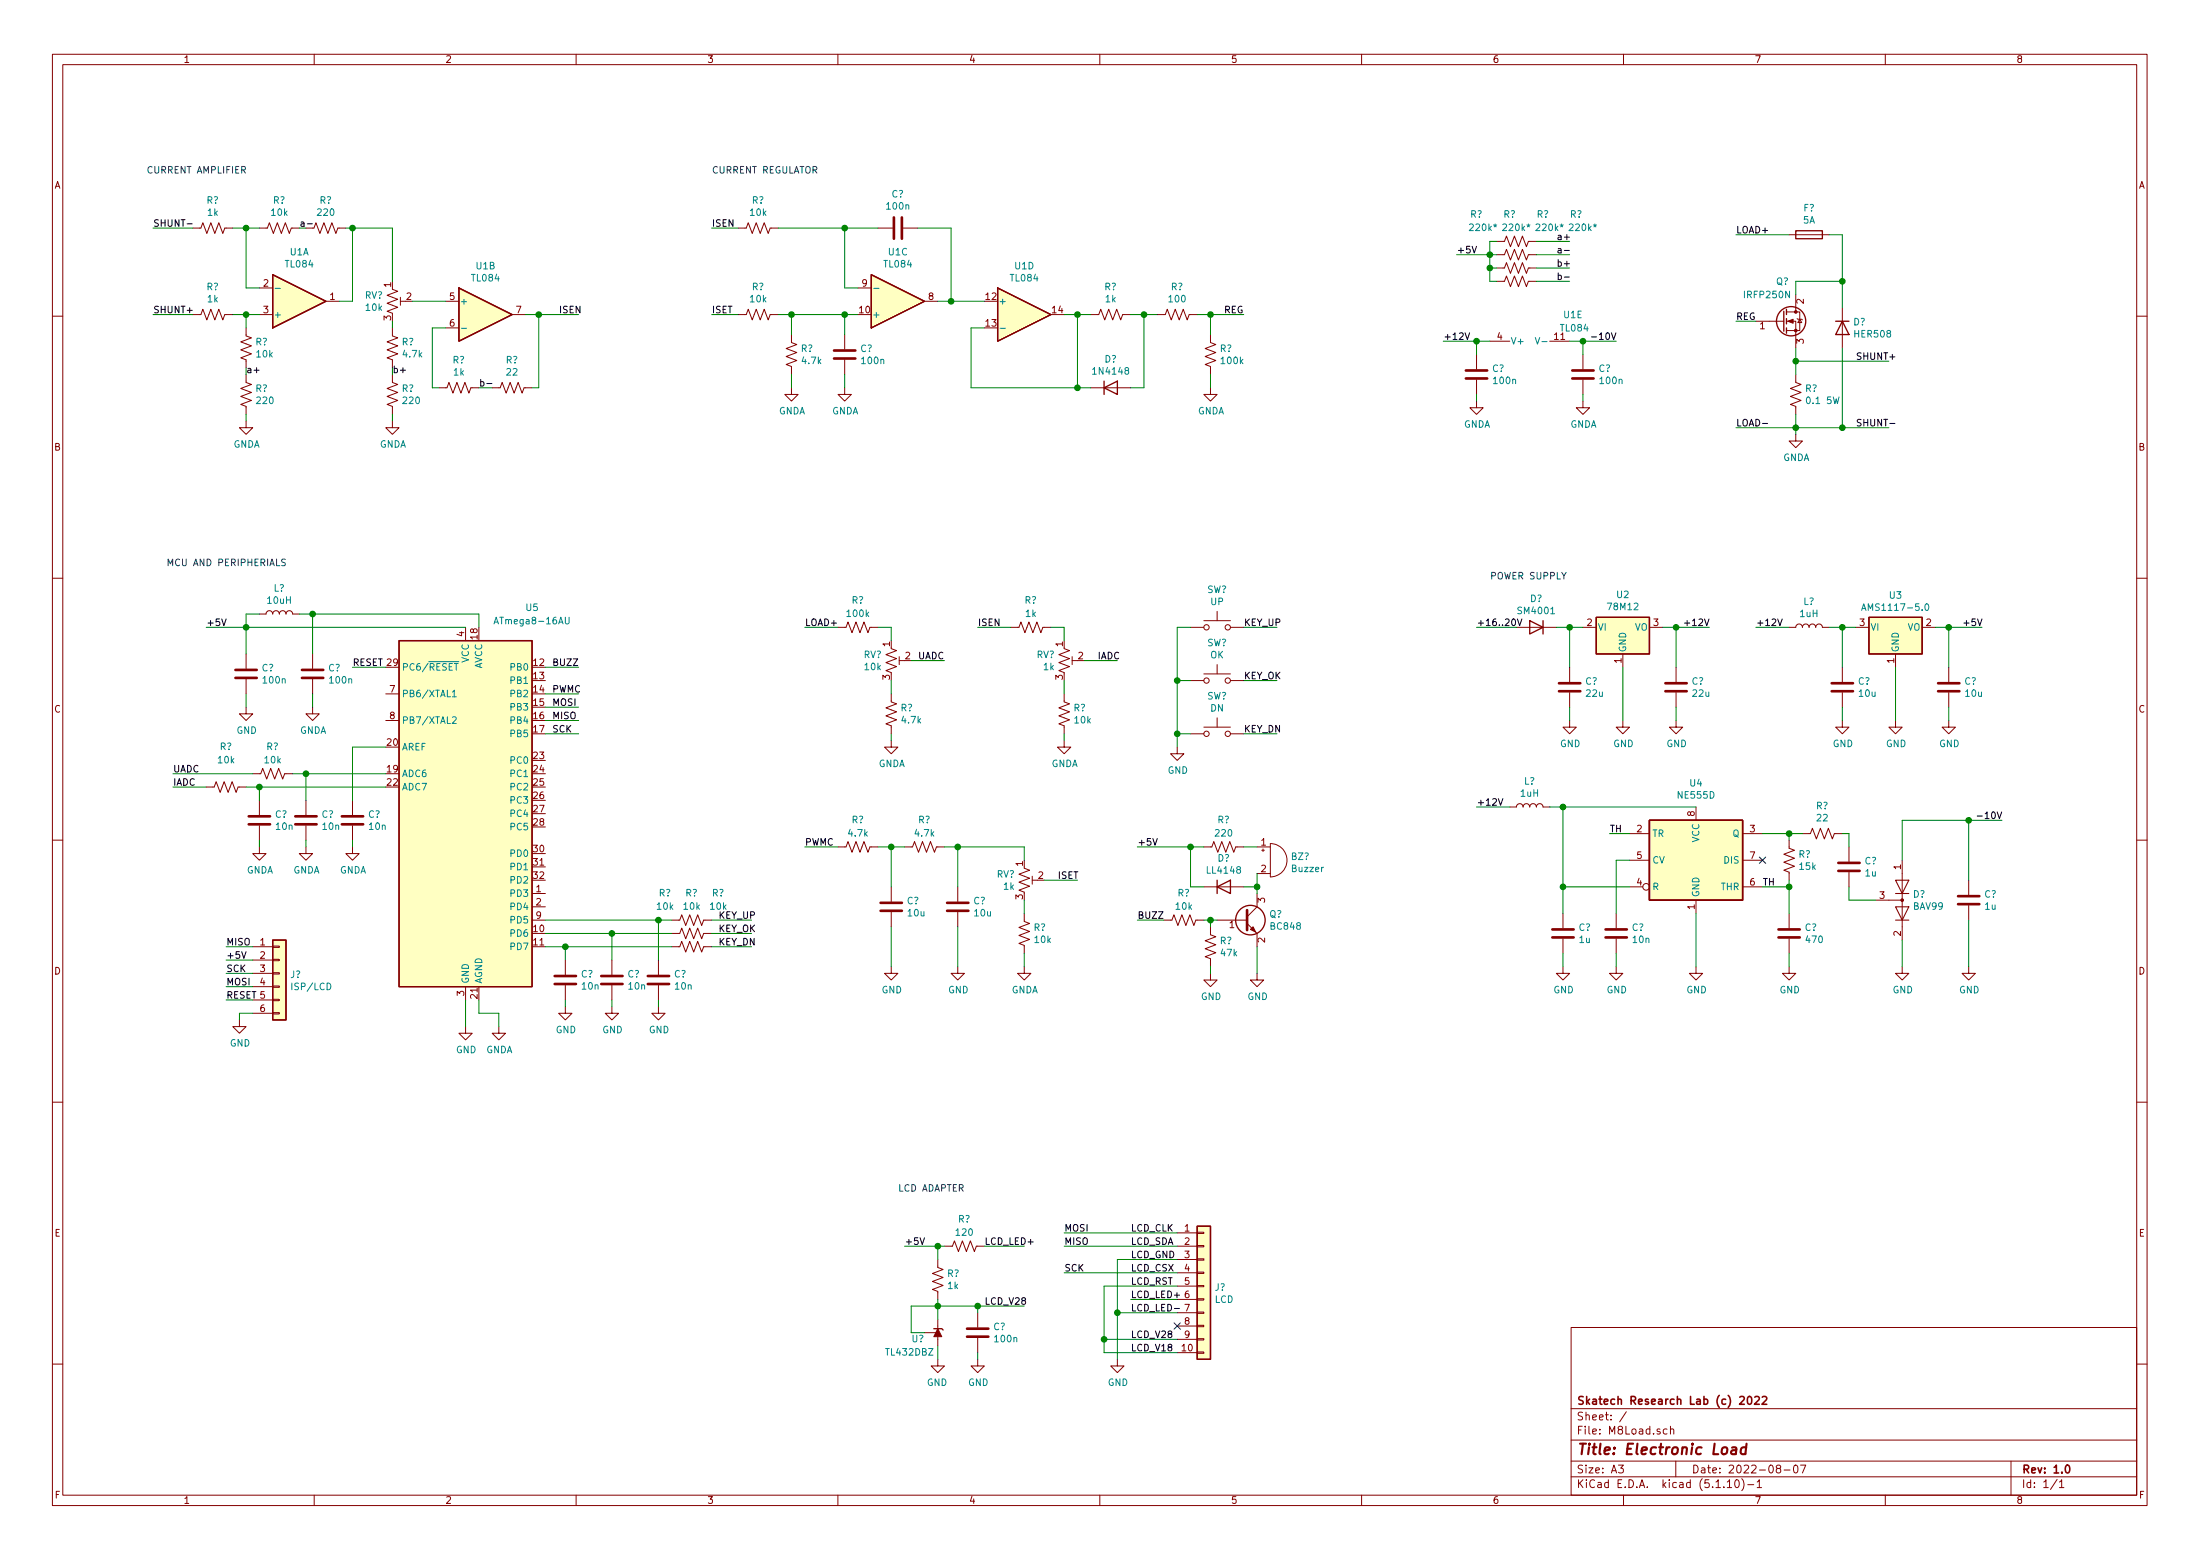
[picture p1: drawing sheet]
<svg xmlns="http://www.w3.org/2000/svg" width="297mm" height="210mm" viewBox="0 0 297 210" stroke-linecap="round" stroke-linejoin="round" font-family="sans-serif">
<g fill="none" stroke="#840000" stroke-width=".14">
<path d="M7.1 7.3h282.8v195.9h-282.8zM8.5 8.7h280v193.1h-280zM42.4 7.3v1.4M77.8 7.3v1.4M113.1 7.3v1.4M148.5 7.3v1.4M183.8 7.3v1.4M219.2 7.3v1.4M254.5 7.3v1.4M26 30.8h1.1l.3-.7 .5 1.4 .6-1.4 .5 1.4 .5-1.4 .6 1.4 .3-.7h1M35 30.8h1.1l.3-.7 .5 1.4 .5-1.4 .6 1.4 .5-1.4 .6 1.4 .2-.7h1.1M35 38.9h1.8"/>
<path d="M41.3 30.8h1.1l.3-.7 .5 1.4 .5-1.4 .6 1.4 .5-1.4 .5 1.4 .3-.7h1.1M53 39l.7 .3-1.4 .6 1.4 .5-1.4 .5 1.4 .6-1.4 .5 .7 .3M99.7 30.8h1.1l.2-.7 .6 1.4 .5-1.4 .5 1.4 .6-1.4 .5 1.4 .3-.7h1.1M115.8 38.9h1.8M118.5 30.8h2M121.9 30.8h2M202.1 32.6h1l.3-.7 .5 1.4 .6-1.4 .5 1.4 .6-1.4 .5 1.4 .3-.7h1M202.1 34.4h1l.3-.7 .5 1.4 .6-1.4 .5 1.4 .6-1.4 .5 1.4 .3-.7h1M202.1 36.2h1l.3-.7 .5 1.4 .6-1.4 .5 1.4 .6-1.4 .5 1.4 .3-.7h1M202.1 38h1l.3-.8 .5 1.5 .6-1.5 .5 1.5 .6-1.5 .5 1.5 .3-.7h1M241.6 31.7h5.4M242.5 39.8v2.3"/>
<path d="M7.1 42.7h1.4M26 42.5h1.1l.3-.8 .5 1.5 .6-1.5 .5 1.5 .5-1.5 .6 1.5 .3-.7h1M33.2 50.5v1.1l.7 .3-1.4 .5 1.4 .6-1.4 .5 1.4 .5-1.4 .6 .7 .2v1.1M33.2 56.8v.9h.9l-.9 .9-.9-.9h.9M33.2 44.3v1l.7 .3-1.4 .5 1.4 .6-1.4 .5 1.4 .6-1.4 .5 .7 .3v1M35 42.5h1.8M44 40.7h1.8M53 56.8v.9h.9l-.9 .9-.9-.9h.9M53 44.3v1l.7 .3-1.4 .5 1.4 .6-1.4 .5 1.4 .6-1.4 .5 .7 .3v1M53 50.5v1.1l.7 .3-1.4 .5 1.4 .6-1.4 .5 1.4 .5-1.4 .6 .7 .2v1.1M54.1 40.7h.7M54.1 40.1v1.1"/>
<path d="M59.3 52.3h1l.3-.7 .6 1.5 .5-1.5 .5 1.5 .6-1.5 .5 1.5 .3-.8h1.1M60.2 40.7h1.8M60.2 44.3h1.8M66.5 52.3h1l.3-.7 .5 1.5 .6-1.5 .5 1.5 .6-1.5 .5 1.5 .3-.8h1M69.1 42.5h1.8M99.7 42.5h1.1l.2-.8 .6 1.5 .5-1.5 .5 1.5 .6-1.5 .5 1.5 .3-.7h1.1M106.9 52.3v.9h.9l-.9 .9-.9-.9h.9M106.9 45.1v1.1l.7 .3-1.5 .5 1.5 .6-1.5 .5 1.5 .6-1.5 .5 .8 .3v1M114 52.3v.9h.9l-.9 .9-.9-.9h.9M114 45.1v2M114 48.6v1.9M124.8 40.7h1.8"/>
<path d="M147.3 42.5h1.1l.2-.8 .6 1.5 .5-1.5 .5 1.5 .6-1.5 .5 1.5 .3-.7h1.1M147.3 52.3h5.4M156.3 42.5h1l.3-.8 .5 1.5 .6-1.5 .5 1.5 .6-1.5 .5 1.5 .3-.7h1M163.4 52.3v.9h.9l-.9 .9-.9-.9h.9M163.4 45.1v1.1l.8 .3-1.5 .5 1.5 .6-1.5 .5 1.5 .6-1.5 .5 .7 .3v1M199.4 54.1v.9h.9l-.9 .9-.9-.9h.9M199.4 47.8v2M199.4 51.3v1.9M201.2 46h2.6M209.2 46h2.7M213.7 54.1v.9h.9l-.9 .9-.9-.9h.9M213.7 47.8v2"/>
<path d="M213.7 51.3v1.9M237.1 43.4h3.7M241.2 43.4h1.3v3.5M241.2 42.1h1.8v2.5h-1.8M242.5 58.6v.9h.9l-.9 .9-.9-.9h.9M242.5 50.5v1.1l.7 .3-1.5 .5 1.5 .6-1.5 .5 1.5 .5-1.5 .6 .8 .2v1.1M242.6 43l.8 .2M243 43.1l.3 .4h-.6zM248.7 41.6v5.3M288.5 42.7h1.4M7.1 78h1.4M288.5 78h1.4"/>
<path d="M33.2 95.4v.9h.9l-.9 .9-.9-.9h.9M33.2 88.3v1.9M33.2 91.7v1.9M35 82.9h.9a.45 .45 0 0 1 .5-.5 .45 .45 0 0 1 .4 .5 .45 .45 0 0 1 .5-.5 .45 .45 0 0 1 .4 .5 .45 .45 0 0 1 .5-.5 .45 .45 0 0 1 .4 .5 .45 .45 0 0 1 .5-.5 .45 .45 0 0 1 .4 .5h.9M42.2 95.4v.9h.9l-.9 .9-.9-.9h.9M42.2 88.3v1.9M42.2 91.7v1.9M52.1 93.6h1.8M52.1 97.2h1.8M62.9 84.7v1.8M113.1 84.7h1.1l.3-.8 .5 1.5 .6-1.5 .5 1.5 .6-1.5 .5 1.5 .3-.7h1M120.3 87.5l.8 .3-1.5 .5 1.5 .6-1.5 .5 1.5 .6-1.5 .5 .7 .3"/>
<path d="M120.3 93.6v1.1l.8 .3-1.5 .5 1.5 .6-1.5 .5 1.5 .5-1.5 .6 .7 .3v1M120.3 99.9v.9h.9l-.9 .9-.9-.9h.9M121.4 88.6v1.1M121.4 89.2h.7M136.5 84.7h1.1l.2-.8 .6 1.5 .5-1.5 .6 1.5 .5-1.5 .5 1.5 .3-.7h1.1M143.7 93.6v1.1l.7 .3-1.4 .5 1.4 .6-1.4 .5 1.4 .5-1.4 .6 .7 .3v1M143.7 87.5l.7 .3-1.4 .5 1.4 .6-1.4 .5 1.4 .6-1.4 .5 .7 .3M143.7 99.9v.9h.9l-.9 .9-.9-.9h.9M144.8 89.2h.7M144.8 88.6v1.1M160.7 84.7h1.8M160.7 91.8h1.8"/>
<path d="M160.7 99h1.8M162.5 83.8h3.6M162.5 90.9h3.6M162.5 98.1h3.6M164.3 82.5v1.3M164.3 89.7v1.2M164.3 96.9v1.2M166.1 84.7h1.8M166.1 91.8h1.8M166.1 99h1.8M204.7 84.7h5.4M211.9 97.2v.9h.9l-.9 .9-.9-.9h.9"/>
<path d="M211.9 90v2M211.9 93.5v1.9M213.7 84.7h1.8M219.1 97.2v.9h.9l-.9 .9-.9-.9h.9M219.1 88.3v1.7M222.7 84.7h1.8M226.3 97.2v.9h.9l-.9 .9-.9-.9h.9M226.3 90v2M226.3 93.5v1.9M241.6 84.7h.9a.45 .45 0 0 1 .4-.5 .45 .45 0 0 1 .5 .5 .45 .45 0 0 1 .4-.5 .45 .45 0 0 1 .5 .5 .45 .45 0 0 1 .4-.5 .45 .45 0 0 1 .5 .5 .45 .45 0 0 1 .4-.5 .45 .45 0 0 1 .5 .5h.9M248.7 97.2v.9h.9l-.9 .9-.9-.9h.9M248.7 90v2"/>
<path d="M248.7 93.5v1.9M250.5 84.7h1.8M255.9 97.2v.9h.9l-.9 .9-.9-.9h.9M255.9 88.3v1.7M259.5 84.7h1.8M263.1 97.2v.9h.9l-.9 .9-.9-.9h.9M263.1 90v2M263.1 93.5v1.9M7.1 113.4h1.4M27.8 106.2h1.1l.3-.7 .5 1.4 .6-1.4 .5 1.4 .5-1.4 .6 1.4 .2-.7h1.1M34.1 104.4h1.1l.3-.7 .5 1.4 .5-1.4 .6 1.4 .5-1.4 .6 1.4 .2-.7h1.1M35 114.3v.9h.9l-.9 .9-.9-.9h.9"/>
<path d="M35 108v2M35 111.4v2M41.3 114.3v.9h.9l-.9 .9-.9-.9h.9M41.3 108v2M41.3 111.4v2M47.6 114.3v.9h.9l-.9 .9-.9-.9h.9M47.6 108v2M47.6 111.4v2M113.1 114.3h1.1l.3-.7 .5 1.4 .6-1.4 .5 1.4 .6-1.4 .5 1.4 .3-.7h1M120.3 119.7v2M122.1 114.3h1.1l.3-.7 .5 1.4 .6-1.4 .5 1.4 .5-1.4 .6 1.4 .2-.7h1.1M129.3 119.7v2"/>
<path d="M138.3 117.2l.7 .2-1.4 .6 1.4 .5-1.4 .6 1.4 .5-1.4 .5 .7 .3M139.4 118.2v1.1M139.4 118.8h.7M158.9 100.8v.9h.9l-.9 .9-.9-.9h.9M162.5 114.3h1.1l.3-.7 .5 1.4 .6-1.4 .5 1.4 .5-1.4 .6 1.4 .2-.7h1.1M162.5 119.7h5.4M169.7 114.3h1.8M169.7 117.9h1.8M170.4 114.7h.3M170.5 114.6v.3M171.5 113.8a2.24 2.24 0 0 1 2.3 2.3 2.24 2.24 0 0 1-2.3 2.2zM203.8 108.9h.9a.45 .45 0 0 1 .5-.4 .45 .45 0 0 1 .4 .4 .45 .45 0 0 1 .5-.4 .45 .45 0 0 1 .4 .4 .45 .45 0 0 1 .5-.4 .45 .45 0 0 1 .4 .4 .45 .45 0 0 1 .5-.4 .45 .45 0 0 1 .4 .4h.9"/>
<path d="M220 112.5h2.7M220 119.7h1.8M220 116.1h2.7M229 108.9v1.8M235.3 112.5h2.7M235.3 119.7h2.7M235.3 116.1h2.7M241.6 113.4v1.1l.7 .2-1.5 .6 1.5 .5-1.5 .6 1.5 .5-1.5 .5 .8 .3v1.1M243.4 112.5h1l.3-.7 .5 1.4 .6-1.4 .5 1.4 .6-1.4 .5 1.4 .3-.7h1M249.6 114.3v2M249.6 117.7v2M255.9 118.8h1.8l-.9 1.8z"/>
<path d="M256.8 116.1v10.8M265.8 118.8v2M288.5 113.4h1.4M32.3 137.6v.9h.9l-.9 .9-.9-.9h.9M34.1 127.8h2.7M34.1 129.6h2.7M34.1 131.4h2.7M34.1 133.2h2.7M34.1 134.9h2.7M34.1 136.7h2.7M36.8 134.9h.9v.1h-.9zM36.8 136.7h.9v.1h-.9z"/>
<path d="M36.8 133.1h.9v.1h-.9zM36.8 129.5h.9v.2h-.9zM36.8 127.7h.9v.2h-.9zM36.8 131.3h.9v.1h-.9zM62.9 138.5v.9h.9l-.9 .9-.9-.9h.9M62.9 133.2v1.7M67.4 138.5v.9h.8l-.8 .9-.9-.9h.9M71.8 120.6h1.8M71.8 122.4h1.8M71.8 124.2h1.8M76.3 135.8v.9h.9l-.9 .9-.9-.9h.9M76.3 129.6v1.9"/>
<path d="M76.3 133v1.9M82.6 135.8v.9h.9l-.9 .9-.9-.9h.9M82.6 129.6v1.9M82.6 133v1.9M88.9 135.8v.9h.9l-.9 .9-.9-.9h.9M88.9 129.6v1.9M88.9 133v1.9M90.7 126h1.1l.2-.7 .6 1.4 .5-1.4 .6 1.4 .5-1.4 .5 1.4 .3-.7h1.1M90.7 127.8h1.1l.2-.8 .6 1.5 .5-1.5 .6 1.5 .5-1.5 .5 1.5 .3-.7h1.1M90.7 124.2h1.1l.2-.7 .6 1.4 .5-1.4 .6 1.4 .5-1.4 .5 1.4 .3-.7h1.1M120.3 130.5v.9h.9l-.9 .9-.9-.9h.9M120.3 123.1v2"/>
<path d="M129.3 130.5v.9h.9l-.9 .9-.9-.9h.9M129.3 123.1v2M138.3 130.5v.9h.9l-.9 .9-.9-.9h.9M138.3 123.3v1.1l.7 .2-1.4 .6 1.4 .5-1.4 .5 1.4 .6-1.4 .5 .7 .3v1.1M157.2 124.2h1l.3-.7 .5 1.4 .6-1.4 .5 1.4 .6-1.4 .5 1.4 .3-.7h1M163.4 125.1v1l.8 .3-1.5 .6 1.5 .5-1.5 .5 1.5 .6-1.5 .5 .7 .3v1.1M163.4 131.4v.9h.9l-.9 .9-.9-.9h.9M164.3 124.2h4.1M168.4 124.6l1.3 1.4v1.8M169.7 131.4v.9h.9l-.9 .9-.9-.9h.9M169.7 120.6v1.8l-1.3 1.3M211 130.5v.9h.9l-.9 .9-.9-.9h.9"/>
<path d="M211 123.3v2M211 126.7v2M218.2 130.5v.9h.9l-.9 .9-.9-.9h.9M218.2 123.3v2M218.2 126.7v2M229 130.5v.9h.9l-.9 .9-.9-.9h.9M229 121.5v1.8M241.6 130.5v.9h.9l-.9 .9-.9-.9h.9M241.6 123.3v2M241.6 126.7v2M253.2 121.5h3.6M255.9 120.6h1.8"/>
<path d="M255.9 124.2h1.8M255.9 122.4h1.8l-.9 1.8zM256.8 130.5v.9h.9l-.9 .9-.9-.9h.9M265.8 130.5v.9h.9l-.9 .9-.9-.9h.9M265.8 122.2v2M7.1 148.7h1.4M288.5 148.7h1.4M124.8 179.8h1.8M126.6 178.1v3.5M126.6 170v1l.7 .3-1.4 .6 1.4 .5-1.4 .5 1.4 .6-1.4 .5 .7 .3v1.1M127.5 168.2h1.1l.3-.7 .5 1.4 .5-1.4 .6 1.4 .5-1.4 .6 1.4 .2-.7h1.1M132 177.2v1.9"/>
<path d="M158.9 166.4h2.7M158.9 168.2h2.7M158.9 170h2.7M158.9 171.8h2.7M158.9 173.6h2.7M158.9 175.4h2.7M158.9 177.2h2.7M158.9 179h2.7M161.6 177.1h.9v.1h-.9zM161.6 178.9h.9v.1h-.9zM161.6 175.3h.9v.1h-.9zM161.6 171.7h.9v.2h-.9z"/>
<path d="M161.6 169.9h.9v.2h-.9zM161.6 168.1h.9v.2h-.9zM161.6 166.3h.9v.2h-.9zM161.6 173.5h.9v.2h-.9zM212.1 179.1h76.4v22.7h-76.4zM7.1 184.1h1.4M126.6 183.4v.9h-.9l.9 .9 .9-.9h-.9M132 183.4v.9h.9l-.9 .9-.9-.9h.9M132 180.6v1.9M150.9 183.4v.9h.9l-.9 .9-.9-.9h.9M158.9 182.5h2.7M158.9 180.7h2.7"/>
<path d="M161.6 180.7h.9v.1h-.9zM161.6 182.5h.9v.1h-.9zM212.1 199.3h76.4M212.1 197.2h76.4M212.1 194.3h76.4M212.1 190.1h76.4M218.5 197.7h.7l-.4 .4 .3 .1v.5l-.1 .1-.5-.1M219.6 190.5l-.9 1.4M225.1 192.9l-.3-.1-.2 .2v.4l.2 .1h.3M225.5 192.9l.2-.1 .2 .1 .1 .6M225.5 192.5v1M226.3 197.2v2.1"/>
<path d="M234.4 199.7h.1a.56 .56 0 0 1 .3 .5 .56 .56 0 0 1-.3 .6 .71 .71 0 0 1-.1-1.1zM235.2 199.6a1.21 1.21 0 0 1 0 1.6M240 198.2l-.2-.2 .1-.2 .1-.1 .3 .1 .1 .1-.1 .2-.3 .1-.2 .2 .1 .3 .1 .1h.2l.2-.2v-.2l-.2-.2M240.9 198.4h.8M242.3 197.8l.2-.1a.67 .67 0 0 1 0 1.1 .58 .58 0 0 1-.2-1zM243.1 197.7h.7l-.4 1.1M271.5 197.2v4.6M277.8 199.6l-.9 1.4M288.5 184.1h1.4M42.4 201.8v1.4M77.8 201.8v1.4M113.1 201.8v1.4"/>
<path d="M148.5 201.8v1.4M183.8 201.8v1.4M219.2 201.8v1.4M233.2 200l.3-.3v1.1M233.2 200.8h.6M236 200.4h.8M237.3 200l.2-.3v1.1M237.3 200.8h.5M254.5 201.8v1.4M278.1 200l.3-.3v1.1M278.1 200.8h.6"/>
<circle cx="162.9" cy="84.7" r=".36"/>
<circle cx="162.9" cy="91.8" r=".36"/>
<circle cx="162.9" cy="99" r=".36"/>
<circle cx="165.8" cy="84.7" r=".36"/>
<circle cx="165.8" cy="91.8" r=".36"/>
<circle cx="165.8" cy="99" r=".36"/>
<circle cx="222.3" cy="119.7" r=".45"/>
</g>
<path d="M234.9 188.6l.4-.1 .2 .3-.6 .7h.6M236.1 188.5h.2a.67 .67 0 0 1 0 1h-.1a.71 .71 0 0 1-.1-1zM236.9 188.6l.4-.1 .2 .1v.2l-.6 .7h.6M237.9 188.6l.4-.1 .2 .1v.2l-.6 .7h.6M279 197.8l.1-.1a.58 .58 0 0 1 .4 .5 .58 .58 0 0 1-.2 .5l-.1 .1a.57 .57 0 0 1-.4-.5 .57 .57 0 0 1 .2-.5z" fill="none" stroke="#840000" stroke-width=".22"/>
<path d="M233.9 195.4h.5v.8M234.4 195.6l-.4 .1a.28 .28 0 0 0-.3 .2 .28 .28 0 0 0 .2 .3h.5M235.8 195.4a.48 .48 0 0 0-.7 .2l-.1 .4 .1 .2h.1h.5M235.8 194.8l-.1 1.4" fill="none" stroke="#840000" stroke-width=".29"/>
<g fill="#840000" stroke="#840000" stroke-width=".14">
<path d="M126.6 179.3l.6 1.1h-1.1z"/>
<path d="M168.8 125.4l.4-.3 .3 .7z"/>
<path d="M241.4 43.4l.7-.3v.5z"/>
<circle cx="256.8" cy="121.5" r=".18"/>
<circle cx="242.5" cy="44.6" r=".18"/>
<circle cx="242.5" cy="42.1" r=".18"/>
</g>
<g fill="none" stroke="#840000" stroke-width=".36">
<path d="M120.7 29.3v2.9M121.8 29.3v2.9M112.6 48.4h2.9M112.6 47.3h2.9M197.9 51.1h2.9M197.9 50h2.9M212.3 51.1h2.9M212.3 50h2.9M31.8 91.5h2.9M31.8 90.4h2.9M40.8 91.5h2.8M40.8 90.4h2.8"/>
<path d="M210.5 93.3h2.9M210.5 92.2h2.9M224.9 93.3h2.8M224.9 92.2h2.8M247.3 93.3h2.9M247.3 92.2h2.9M261.7 93.3h2.9M261.7 92.2h2.9M33.6 111.2h2.9M33.6 110.2h2.9M39.9 111.2h2.8M39.9 110.2h2.8"/>
<path d="M46.2 111.2h2.8M46.2 110.2h2.8M248.2 117.5h2.9M248.2 116.5h2.9M74.9 132.8h2.9M74.9 131.7h2.9M81.2 132.8h2.9M81.2 131.7h2.9M87.5 132.8h2.8M87.5 131.7h2.8M118.9 122.9h2.9M118.9 121.8h2.9"/>
<path d="M127.9 122.9h2.8M127.9 121.8h2.8M168.4 122.8v2.7M209.6 126.5h2.9M209.6 125.4h2.9M216.8 126.5h2.9M216.8 125.4h2.9M240.1 126.5h2.9M240.1 125.4h2.9M264.4 122h2.8M264.4 120.9h2.8M130.6 179.3h2.8"/>
<path d="M130.6 180.4h2.8"/>
</g>
<g fill="#ffffc2" stroke="#ffffc2" stroke-width=".14">
<path d="M53.9 86.5h17.9v46.7h-17.9z"/>
<path d="M36.8 126.9h1.8v10.7h-1.8z"/>
<path d="M215.5 83.3h7.2v5h-7.2z"/>
<path d="M252.3 83.3h7.2v5h-7.2z"/>
<path d="M222.7 110.7h12.6v10.8h-12.6z"/>
<path d="M161.6 165.5h1.8v17.9h-1.8z"/>
<path d="M62 38.9l7.1 3.6-7.1 3.5z"/>
<path d="M36.8 37.1l7.2 3.6-7.2 3.6z"/>
<path d="M117.6 37.1l7.2 3.6-7.2 3.6z"/>
<path d="M134.7 38.9l7.2 3.6-7.2 3.5z"/>
</g>
<g fill="none" stroke="#840000" stroke-width=".18">
<path d="M36.8 37.1l7.2 3.6-7.2 3.6zM62 38.9l7.1 3.6-7.1 3.5zM117.6 37.1l7.2 3.6-7.2 3.6zM134.7 38.9l7.2 3.6-7.2 3.5zM242.5 31.1h3.6v1.1h-3.6zM149.1 52.3l1.8-.9v1.8zM149.1 51.4v1.8M240.8 42v2.7M241.2 41.7v.8M241.2 43v.7M241.2 44.3v.7M247.8 43.4h1.8"/>
<path d="M248.7 43.4l.9 1.7h-1.8zM53.9 86.5h17.9v46.7h-17.9zM206.5 83.8l1.8 .9-1.8 .9zM208.3 83.8v1.8M215.5 83.3h7.2v5h-7.2zM252.3 83.3h7.2v5h-7.2zM164.3 119.7l1.8-.9v1.8zM164.3 118.8v1.8M222.7 110.7h12.6v10.8h-12.6zM36.8 126.9h1.8v10.7h-1.8zM126.1 179.3h1.1l.1 .2M161.6 165.5h1.8v17.9h-1.8z"/>
<circle cx="241.8" cy="43.4" r="1.98"/>
<circle cx="168.8" cy="124.2" r="1.99"/>
</g>
<g fill="none" stroke="#008484" stroke-width=".14">
<path d="M37.2 38.9h.7M118 38.9h.7M62.3 44.3h.7M135 44.3h.7M207.3 45.5l.3 .9 .3-.9M208.2 46.1h.7M61.1 93.4l.2-.3v.9M61.1 96.8l.3-.1 .2 .3-.6 .6h.6M61.1 94h.5M61.3 89.3h.6M61.3 89.5h.6M66.7 84.2l.3-.9 .3 .9"/>
<path d="M66.8 83.9h.4M76.3 83.3v.7l.2 .2h.2l.1-.2v-.7M251.4 82.4l.2-.9 .3 .9M251.4 82.1h.5M260 81.5h.1a.48 .48 0 0 1 .3 .4 .48 .48 0 0 1-.3 .5 .59 .59 0 0 1-.1-.9z"/>
</g>
<g fill="none" stroke="#008400" stroke-width=".14">
<path d="M20.7 30.8h5.3M31.4 30.8h3.6M33.2 30.8v8.1h1.8M46.7 30.8h6.3v7.2M47.6 30.8v9.9h-1.8M96.1 30.8h3.6M105.1 30.8h13.4M114 30.8v8.1h1.8M123.9 30.8h4.5v9.9M196.7 34.4h5.4M201.2 36.2h.9M202.1 32.6h-.9v5.4h.9"/>
<path d="M207.4 38h4.5M207.4 36.2h4.5M207.4 34.4h4.5M207.4 32.6h4.5M234.4 31.7h7.2M247 31.7h1.7v9.9M248.7 38h-6.2v1.8M20.7 42.5h5.3M31.4 42.5h3.6M33.2 42.5v1.8M33.2 55.9v.9M53 43.4v.9"/>
<path d="M53 55.9v.9M55.7 40.7h4.5M60.2 44.3h-1.8v8h.9M64.7 52.3h1.8M70.9 42.5h7.2M72.7 42.5v9.8h-.9M96.1 42.5h3.6M105.1 42.5h10.7M106.9 42.5v2.6M106.9 50.5v1.8M114 42.5v2.6M114 50.5v1.8"/>
<path d="M126.6 40.7h6.3M132.9 44.3h-1.8v8h16.2M143.7 42.5h3.6M145.5 42.5v9.8M152.7 42.5h3.6M154.5 42.5v9.8h-1.8M161.6 42.5h6.3M163.4 42.5v2.6M163.4 50.5v1.8M194.9 46h6.3M199.4 46v1.8M199.4 53.2v.9"/>
<path d="M211.9 46h6.3M213.7 46v1.8M213.7 53.2v.9M234.4 57.7h20.6M234.4 43.4h2.7M242.5 46.9v3.6M242.5 55.9v2.7M242.5 48.7h12.5M248.7 46.9v10.8M27.8 84.7h35.1M33.2 93.6v1.8M35 82.9h-1.8v5.4"/>
<path d="M40.4 82.9h24.3v1.8M42.2 82.9v5.4M42.2 93.6v1.8M47.6 90h4.5M73.6 99h4.5M73.6 90h4.5M73.6 93.6h4.5M73.6 95.4h4.5M73.6 97.2h4.5M108.7 84.7h4.4M118.5 84.7h1.8v1.8M120.3 91.8v1.8"/>
<path d="M120.3 99v.9M123 89.2h4.5M132 84.7h4.5M141.9 84.7h1.8v1.8M143.7 91.8v1.8M143.7 99v.9M146.4 89.2h4.5M158.9 99h1.8M158.9 91.8h1.8M160.7 84.7h-1.8v16.1M167.9 84.7h4.5M167.9 99h4.5"/>
<path d="M167.9 91.8h4.5M199.4 84.7h5.3M210.1 84.7h3.6M211.9 84.7v5.3M211.9 95.4v1.8M219.1 90v7.2M224.5 84.7h6.3M226.3 84.7v5.3M226.3 95.4v1.8M237.1 84.7h4.5M247 84.7h3.5M248.7 84.7v5.3"/>
<path d="M248.7 95.4v1.8M255.9 90v7.2M261.3 84.7h6.3M263.1 84.7v5.3M263.1 95.4v1.8M23.3 104.4h10.8M23.3 106.2h4.5M33.2 106.2h18.9M35 106.2v1.8M35 113.4v.9M39.5 104.4h12.6M41.3 104.4v3.6"/>
<path d="M41.3 113.4v.9M47.6 113.4v.9M52.1 100.8h-4.5v7.2M108.7 114.3h4.4M118.5 114.3h3.6M120.3 114.3v5.4M127.5 114.3h10.8v1.8M129.3 114.3v5.4M141 118.8h4.5M153.6 114.3h8.9M160.7 114.3v5.4h1.8M167.9 114.3h1.8"/>
<path d="M167.9 119.7h1.8M169.7 117.9v2.7M199.4 108.9h4.4M209.2 108.9h19.8M211 119.7h9M211 108.9v14.4M217.3 112.5h2.7M220 116.1h-1.8v7.2M238 119.7h3.6M238 112.5h5.4M241.6 112.5v.9M241.6 118.8v4.5"/>
<path d="M248.7 112.5h.9v1.8M249.6 119.7v1.8h3.6M265.8 110.7v8.1M270.3 110.7h-13.5v5.4M30.5 127.8h3.6M30.5 131.4h3.6M30.5 129.6h3.6M30.5 134.9h3.6M30.5 133.2h3.6M34.1 136.7h-1.8v.9M62.9 134.9v3.6M64.7 134.9v1.8h2.7v1.8"/>
<path d="M73.6 127.8h17.1M73.6 126h17.1M73.6 124.2h17.1M76.3 127.8v1.8M76.3 134.9v.9M82.6 126v3.6M82.6 134.9v.9M88.9 124.2v5.4M88.9 134.9v.9M96.1 127.8h5.4M96.1 126h5.4M96.1 124.2h5.4"/>
<path d="M120.3 125.1v5.4M129.3 125.1v5.4M138.3 121.5v1.8M138.3 128.7v1.8M153.6 124.2h3.6M162.5 124.2h1.8M163.4 124.2v.9M163.4 130.5v.9M169.7 127.8v3.6M211 128.7v1.8M218.2 128.7v1.8M229 123.3v7.2"/>
<path d="M241.6 128.7v1.8M256.8 126.9v3.6M265.8 124.2v6.3M122.1 168.2h5.4M126.6 168.2v1.8M126.6 175.4v2.7M132 176.3v.9M132.9 168.2h5.4M138.3 176.3h-15.3v3.5M143.7 166.4h15.2M143.7 168.2h15.2M143.7 171.8h15.2"/>
<path d="M150.9 177.2h8M152.7 175.4h6.2M158.9 170h-8v13.4M158.9 173.6h-9.8v8.9h9.8M126.6 181.6v1.8M132 182.5v.9M149.1 180.7h9.8"/>
</g>
<g fill="none" stroke="#000" stroke-width=".14">
<path d="M25.3 30.2h.7M41.5 30.2h.7M198.8 33.2l.3 .9 .3-.9M211.2 37.4h.7M211.2 33.8h.7M65.7 51.8h.7M197.8 44.9l.3 .9 .3-.9M217.6 44.9l.3 .9 .3-.9M238 57.1h.7M255.2 57.1h.6M29.9 83.5l.3 .9 .3-.9M204.9 83.5l.3 .9 .3-.9"/>
<path d="M230.1 83.5l.3 .9 .4-.9M240 83.5l.3 .9 .3-.9M267 83.5l.3 .9 .3-.9M155.7 113.2l.2 .9 .4-.9M202.3 107.8l.3 .9 .3-.9M269.7 109.6l.3 .9 .3-.9M32.6 128.4l.3 .9 .3-.9M124.2 167l.3 .9 .3-.9M158.6 176.6h.7"/>
</g>
<path d="M38.5 75.5l-.3-.1-.1 .1v.3l.4 .2v.2l-.1 .1h-.4" fill="none" stroke="#0000c2" stroke-width=".14"/>
<g fill="#008400" stroke="#008400" stroke-width=".18">
<circle cx="211" cy="119.7" r=".36"/>
<circle cx="76.3" cy="127.8" r=".36"/>
<circle cx="201.2" cy="36.2" r=".36"/>
<circle cx="201.2" cy="34.4" r=".36"/>
<circle cx="47.6" cy="30.8" r=".36"/>
<circle cx="241.6" cy="119.7" r=".36"/>
<circle cx="160.7" cy="114.3" r=".36"/>
<circle cx="41.3" cy="104.4" r=".36"/>
<circle cx="35" cy="106.2" r=".36"/>
<circle cx="211" cy="108.9" r=".36"/>
<circle cx="163.4" cy="124.2" r=".36"/>
<circle cx="242.5" cy="57.7" r=".36"/>
<circle cx="72.7" cy="42.5" r=".36"/>
<circle cx="33.2" cy="30.8" r=".36"/>
<circle cx="241.6" cy="112.5" r=".36"/>
<circle cx="33.2" cy="42.5" r=".36"/>
<circle cx="242.5" cy="48.7" r=".36"/>
<circle cx="132" cy="176.3" r=".36"/>
<circle cx="154.5" cy="42.5" r=".36"/>
<circle cx="145.5" cy="52.3" r=".36"/>
<circle cx="129.3" cy="114.3" r=".36"/>
<circle cx="120.3" cy="114.3" r=".36"/>
<circle cx="265.8" cy="110.7" r=".36"/>
<circle cx="145.5" cy="42.5" r=".36"/>
<circle cx="126.6" cy="168.2" r=".36"/>
<circle cx="211.9" cy="84.7" r=".36"/>
<circle cx="126.6" cy="176.3" r=".36"/>
<circle cx="42.2" cy="82.9" r=".36"/>
<circle cx="106.9" cy="42.5" r=".36"/>
<circle cx="82.6" cy="126" r=".36"/>
<circle cx="88.9" cy="124.2" r=".36"/>
<circle cx="163.4" cy="42.5" r=".36"/>
<circle cx="169.7" cy="119.7" r=".36"/>
<circle cx="114" cy="30.8" r=".36"/>
<circle cx="226.3" cy="84.7" r=".36"/>
<circle cx="248.7" cy="38" r=".36"/>
<circle cx="248.7" cy="57.7" r=".36"/>
<circle cx="150.9" cy="177.2" r=".36"/>
<circle cx="158.9" cy="99" r=".36"/>
<circle cx="248.7" cy="84.7" r=".36"/>
<circle cx="213.7" cy="46" r=".36"/>
<circle cx="33.2" cy="84.7" r=".36"/>
<circle cx="158.9" cy="91.8" r=".36"/>
<circle cx="263.1" cy="84.7" r=".36"/>
<circle cx="114" cy="42.5" r=".36"/>
<circle cx="128.4" cy="40.7" r=".36"/>
<circle cx="149.1" cy="180.7" r=".36"/>
<circle cx="199.4" cy="46" r=".36"/>
</g>
<path d="M237.5 115.7l.9 .8M238.4 115.7l-.9 .8M158.5 178.5l.9 .9M159.4 178.5l-.9 .9" fill="none" stroke="#000084" stroke-width=".14"/>
<text font-size="2" fill="#840000" x="212.8" y="196.3">Title: Electronic Load</text>
<g font-size="1.5" fill="#840000">
<text x="212.8" y="191.7">Sheet: /</text>
<text x="212.8" y="189.6">Skatech Research Lab (c) 2022</text>
<text x="212.8" y="193.6">File: M8Load.sch</text>
<text x="212.8" y="200.8">KiCad E.D.A. kicad (5.1.10)-1</text>
<text x="212.8" y="198.8">Size: A3</text>
<text x="228.4" y="198.8">Date: 2022-08-07</text>
<text x="272.9" y="198.8">Rev: 1.0</text>
<text x="272.9" y="200.8">Id: 1/1</text>
</g>
<g font-size="1.3" fill="#840000">
<text x="24.7" y="8.5">1</text>
<text x="60.1" y="8.5">2</text>
<text x="95.5" y="8.5">3</text>
<text x="130.8" y="8.5">4</text>
<text x="166.2" y="8.5">5</text>
<text x="201.5" y="8.5">6</text>
<text x="236.9" y="8.5">7</text>
<text x="272.2" y="8.5">8</text>
<text x="7.3" y="25.4">A</text>
<text x="288.7" y="25.4">A</text>
<text x="35.6" y="38.7">2</text>
<text x="44.6" y="40.5">1</text>
<text x="52.8" y="38.8" transform="rotate(-90 52.8 38.8)">1</text>
<text x="54.9" y="40.5">2</text>
<text x="60.7" y="40.5">5</text>
<text x="116.4" y="38.7">9</text>
<text x="125.4" y="40.5">8</text>
<text x="133.1" y="40.5">12</text>
<text x="243.5" y="41" transform="rotate(-90 243.5 41)">2</text>
<text x="35.6" y="42.3">3</text>
<text x="52.8" y="43.2" transform="rotate(-90 52.8 43.2)">3</text>
<text x="60.7" y="44.1">6</text>
<text x="69.7" y="42.3">7</text>
<text x="116.1" y="42.3">10</text>
<text x="133.1" y="44.1">13</text>
<text x="142.1" y="42.3">14</text>
<text x="202.2" y="45.9">4</text>
<text x="209.9" y="45.9">11</text>
<text x="237.6" y="44.4">1</text>
<text x="243.5" y="46.4" transform="rotate(-90 243.5 46.4)">3</text>
<text x="7.3" y="60.8">B</text>
<text x="288.7" y="60.8">B</text>
<text x="62.7" y="85.9" transform="rotate(-90 62.7 85.9)">4</text>
<text x="64.5" y="86.2" transform="rotate(-90 64.5 86.2)">18</text>
<text x="72.1" y="89.9">12</text>
<text x="120.2" y="87.2" transform="rotate(-90 120.2 87.2)">1</text>
<text x="122.2" y="89">2</text>
<text x="143.5" y="87.2" transform="rotate(-90 143.5 87.2)">1</text>
<text x="145.6" y="89">2</text>
<text x="214.3" y="84.5">2</text>
<text x="218.9" y="89.5" transform="rotate(-90 218.9 89.5)">1</text>
<text x="223.3" y="84.5">3</text>
<text x="251.1" y="84.5">3</text>
<text x="255.8" y="89.5" transform="rotate(-90 255.8 89.5)">1</text>
<text x="260.1" y="84.5">2</text>
<text x="52.6" y="93.5">7</text>
<text x="72.1" y="91.7">13</text>
<text x="72.1" y="93.5">14</text>
<text x="72.1" y="95.3">15</text>
<text x="120.2" y="91.7" transform="rotate(-90 120.2 91.7)">3</text>
<text x="143.5" y="91.7" transform="rotate(-90 143.5 91.7)">3</text>
<text x="7.3" y="96.2">C</text>
<text x="52.3" y="100.6">20</text>
<text x="52.6" y="97.1">8</text>
<text x="72.1" y="97.1">16</text>
<text x="72.1" y="98.8">17</text>
<text x="288.7" y="96.2">C</text>
<text x="52.3" y="104.2">19</text>
<text x="52.3" y="106">22</text>
<text x="72.1" y="102.4">23</text>
<text x="72.1" y="104.2">24</text>
<text x="72.1" y="106">25</text>
<text x="72.1" y="107.8">26</text>
<text x="72.1" y="109.6">27</text>
<text x="72.1" y="111.4">28</text>
<text x="221" y="112.3">2</text>
<text x="228.8" y="110.1" transform="rotate(-90 228.8 110.1)">8</text>
<text x="236.3" y="112.3">3</text>
<text x="72.1" y="115">30</text>
<text x="72.1" y="116.8">31</text>
<text x="72.1" y="118.6">32</text>
<text x="138.1" y="116.9" transform="rotate(-90 138.1 116.9)">1</text>
<text x="140.2" y="118.6">2</text>
<text x="170.3" y="114.1">1</text>
<text x="170.3" y="117.7">2</text>
<text x="221" y="119.5">4</text>
<text x="221" y="115.9">5</text>
<text x="236.3" y="119.5">6</text>
<text x="236.3" y="115.9">7</text>
<text x="256.6" y="117.3" transform="rotate(-90 256.6 117.3)">1</text>
<text x="72.1" y="125.8">10</text>
<text x="72.4" y="120.4">1</text>
<text x="72.4" y="122.2">2</text>
<text x="72.4" y="124">9</text>
<text x="138.1" y="121.4" transform="rotate(-90 138.1 121.4)">3</text>
<text x="166" y="125.3">1</text>
<text x="170.8" y="121.8" transform="rotate(-90 170.8 121.8)">3</text>
<text x="228.8" y="122.7" transform="rotate(-90 228.8 122.7)">1</text>
<text x="253.8" y="121.3">3</text>
<text x="7.3" y="131.5">D</text>
<text x="35.1" y="127.6">1</text>
<text x="35.1" y="129.4">2</text>
<text x="35.1" y="131.2">3</text>
<text x="72.1" y="127.6">11</text>
<text x="170.8" y="127.2" transform="rotate(-90 170.8 127.2)">2</text>
<text x="256.6" y="126.3" transform="rotate(-90 256.6 126.3)">2</text>
<text x="288.7" y="131.5">D</text>
<text x="35.1" y="133">4</text>
<text x="35.1" y="136.6">6</text>
<text x="62.7" y="134.4" transform="rotate(-90 62.7 134.4)">3</text>
<text x="64.5" y="134.7" transform="rotate(-90 64.5 134.7)">21</text>
<text x="7.4" y="166.9">E</text>
<text x="160" y="166.2">1</text>
<text x="160" y="168">2</text>
<text x="288.8" y="166.9">E</text>
<text x="160" y="169.8">3</text>
<text x="160" y="171.6">4</text>
<text x="160" y="173.4">5</text>
<text x="160" y="175.2">6</text>
<text x="160" y="177">7</text>
<text x="160" y="178.8">8</text>
<text x="159.6" y="182.4">10</text>
<text x="160" y="180.6">9</text>
<text x="7.4" y="202.2">F</text>
<text x="24.7" y="202.9">1</text>
<text x="60.1" y="202.9">2</text>
<text x="95.5" y="202.9">3</text>
<text x="130.8" y="202.9">4</text>
<text x="166.2" y="202.9">5</text>
<text x="201.5" y="202.9">6</text>
<text x="236.9" y="202.9">7</text>
<text x="272.2" y="202.9">8</text>
<text x="288.8" y="202.2">F</text>
</g>
<g font-size="1.3" fill="#0000c2">
<text x="19.8" y="23.4">CURRENT AMPLIFIER</text>
<text x="96.1" y="23.4">CURRENT REGULATOR</text>
<text x="22.5" y="76.4">MCU AND PERIPHERIALS</text>
<text x="201.2" y="78.2">POWER SUPPLY</text>
<text x="121.2" y="160.8">LCD ADAPTER</text>
</g>
<g font-size="1.3" fill="#008484">
<text x="27.9" y="27.5">R?</text>
<text x="28.1" y="29.1">1k</text>
<text x="36.7" y="29.1">10k</text>
<text x="36.9" y="27.5">R?</text>
<text x="42.9" y="29.1">220</text>
<text x="43.2" y="27.5">R?</text>
<text x="101.3" y="29.1">10k</text>
<text x="101.5" y="27.5">R?</text>
<text x="119.8" y="28.3">100n</text>
<text x="120.4" y="26.6">C?</text>
<text x="198.5" y="29.4">R?</text>
<text x="203" y="29.4">R?</text>
<text x="207.5" y="29.4">R?</text>
<text x="212" y="29.4">R?</text>
<text x="243.5" y="28.5">F?</text>
<text x="39.2" y="34.5">U1A</text>
<text x="120" y="34.5">U1C</text>
<text x="198.6" y="31.2">220k*</text>
<text x="203.1" y="31.2">220k*</text>
<text x="207.6" y="31.2">220k*</text>
<text x="212.1" y="31.2">220k*</text>
<text x="243.5" y="30.2">5A</text>
<text x="27.9" y="39.2">R?</text>
<text x="28.1" y="40.8">1k</text>
<text x="38.6" y="36.1">TL084</text>
<text x="49.2" y="40.3">RV?</text>
<text x="49.4" y="42">10k</text>
<text x="62.1" y="41.1">+</text>
<text x="63.8" y="38">TL084</text>
<text x="64.3" y="36.3">U1B</text>
<text x="101.3" y="40.8">10k</text>
<text x="101.5" y="39.2">R?</text>
<text x="119.4" y="36.1">TL084</text>
<text x="134.8" y="41.1">+</text>
<text x="136.5" y="38">TL084</text>
<text x="137.1" y="36.3">U1D</text>
<text x="149.1" y="39.2">R?</text>
<text x="149.3" y="40.8">1k</text>
<text x="157.9" y="40.8">100</text>
<text x="158.1" y="39.2">R?</text>
<text x="235.7" y="40.2">IRFP250N</text>
<text x="239.8" y="38.4">Q?</text>
<text x="34.5" y="46.6">R?</text>
<text x="36.9" y="42.9">+</text>
<text x="54.3" y="46.6">R?</text>
<text x="108.1" y="47.5">R?</text>
<text x="116.2" y="47.5">C?</text>
<text x="117.7" y="42.9">+</text>
<text x="164.7" y="47.5">R?</text>
<text x="203.9" y="46.5">V+</text>
<text x="210.8" y="44.7">TL084</text>
<text x="211.2" y="42.9">U1E</text>
<text x="250.2" y="43.9">D?</text>
<text x="250.5" y="45.5">HER508</text>
<text x="34.5" y="52.9">R?</text>
<text x="34.7" y="48.2">10k</text>
<text x="54.3" y="52.9">R?</text>
<text x="54.5" y="48.2">4.7k</text>
<text x="61.1" y="49">R?</text>
<text x="61.3" y="50.7">1k</text>
<text x="68.3" y="49">R?</text>
<text x="68.4" y="50.7">22</text>
<text x="108.4" y="49.1">4.7k</text>
<text x="116.4" y="49.1">100n</text>
<text x="147.8" y="50.6">1N4148</text>
<text x="149.1" y="48.9">D?</text>
<text x="165" y="49.1">100k</text>
<text x="201.5" y="50.2">C?</text>
<text x="201.7" y="51.8">100n</text>
<text x="215.8" y="50.2">C?</text>
<text x="216.1" y="51.8">100n</text>
<text x="243.7" y="52.9">R?</text>
<text x="34.7" y="54.5">220</text>
<text x="54.5" y="54.5">220</text>
<text x="105.1" y="55.9">GNDA</text>
<text x="112.3" y="55.9">GNDA</text>
<text x="161.7" y="55.9">GNDA</text>
<text x="197.6" y="57.7">GNDA</text>
<text x="212" y="57.7">GNDA</text>
<text x="244.1" y="54.5">0.1 5W</text>
<text x="31.5" y="60.4">GNDA</text>
<text x="51.2" y="60.4">GNDA</text>
<text x="240.7" y="62.2">GNDA</text>
<text x="36.2" y="81.5">10uH</text>
<text x="36.9" y="79.8">L?</text>
<text x="71.1" y="82.5">U5</text>
<text x="114.4" y="83.3">100k</text>
<text x="115" y="81.5">R?</text>
<text x="138.3" y="81.5">R?</text>
<text x="138.5" y="83.3">1k</text>
<text x="163" y="80">SW?</text>
<text x="163.5" y="81.7">UP</text>
<text x="205.1" y="82.9">SM4001</text>
<text x="206.6" y="81.2">D?</text>
<text x="217.2" y="82.3">78M12</text>
<text x="218.3" y="80.7">U2</text>
<text x="243.1" y="83.3">1uH</text>
<text x="243.5" y="81.6">L?</text>
<text x="252.1" y="82.4">AMS1117-5.0</text>
<text x="255.1" y="80.8">U3</text>
<text x="63.3" y="89.5" transform="rotate(-90 63.3 89.5)">VCC</text>
<text x="67.2" y="84.2">ATmega8-16AU</text>
<text x="116.6" y="88.8">RV?</text>
<text x="139.9" y="88.8">RV?</text>
<text x="163" y="87.2">SW?</text>
<text x="163.4" y="88.8">OK</text>
<text x="215.7" y="85.1">VI</text>
<text x="219.6" y="88.1" transform="rotate(-90 219.6 88.1)">GND</text>
<text x="220.7" y="85.1">VO</text>
<text x="252.5" y="85.1">VI</text>
<text x="256.4" y="88.1" transform="rotate(-90 256.4 88.1)">GND</text>
<text x="257.5" y="85.1">VO</text>
<text x="35.3" y="90.6">C?</text>
<text x="35.6" y="92.2">100n</text>
<text x="44.3" y="90.6">C?</text>
<text x="44.6" y="92.2">100n</text>
<text x="54.2" y="90.5">PC6/RESET</text>
<text x="54.2" y="94.1">PB6/XTAL1</text>
<text x="65.1" y="90.4" transform="rotate(-90 65.1 90.4)">AVCC</text>
<text x="69.1" y="90.5">PB0</text>
<text x="69.1" y="92.3">PB1</text>
<text x="69.1" y="94.1">PB2</text>
<text x="69.1" y="95.9">PB3</text>
<text x="116.8" y="90.4">10k</text>
<text x="121.6" y="96">R?</text>
<text x="140.9" y="90.4">1k</text>
<text x="145" y="96">R?</text>
<text x="163" y="94.4">SW?</text>
<text x="214" y="92.4">C?</text>
<text x="214.2" y="94">22u</text>
<text x="228.4" y="92.4">C?</text>
<text x="228.6" y="94">22u</text>
<text x="250.9" y="92.4">C?</text>
<text x="251" y="94">10u</text>
<text x="265.2" y="92.4">C?</text>
<text x="265.4" y="94">10u</text>
<text x="29.7" y="101.2">R?</text>
<text x="31.9" y="99">GND</text>
<text x="36" y="101.2">R?</text>
<text x="40.5" y="99">GNDA</text>
<text x="54.2" y="101.3">AREF</text>
<text x="54.2" y="97.7">PB7/XTAL2</text>
<text x="69.1" y="97.7">PB4</text>
<text x="69.1" y="99.5">PB5</text>
<text x="121.8" y="97.6">4.7k</text>
<text x="145.1" y="97.6">10k</text>
<text x="163.4" y="96">DN</text>
<text x="210.6" y="100.8">GND</text>
<text x="217.8" y="100.8">GND</text>
<text x="225" y="100.8">GND</text>
<text x="247.5" y="100.8">GND</text>
<text x="254.6" y="100.8">GND</text>
<text x="261.8" y="100.8">GND</text>
<text x="29.5" y="103">10k</text>
<text x="35.8" y="103">10k</text>
<text x="54.2" y="104.9">ADC6</text>
<text x="54.2" y="106.7">ADC7</text>
<text x="69.1" y="103.1">PC0</text>
<text x="69.1" y="104.9">PC1</text>
<text x="69.1" y="106.7">PC2</text>
<text x="118.6" y="103.5">GNDA</text>
<text x="141.9" y="103.5">GNDA</text>
<text x="157.7" y="104.4">GND</text>
<text x="205.3" y="107.5">1uH</text>
<text x="205.8" y="105.9">L?</text>
<text x="226.6" y="107.8">NE555D</text>
<text x="228.2" y="106.1">U4</text>
<text x="37.1" y="110.4">C?</text>
<text x="37.3" y="112">10n</text>
<text x="43.4" y="110.4">C?</text>
<text x="43.6" y="112">10n</text>
<text x="49.7" y="110.4">C?</text>
<text x="49.9" y="112">10n</text>
<text x="69.1" y="108.5">PC3</text>
<text x="69.1" y="110.3">PC4</text>
<text x="69.1" y="112">PC5</text>
<text x="114.6" y="112.9">4.7k</text>
<text x="115" y="111.1">R?</text>
<text x="123.6" y="112.9">4.7k</text>
<text x="124" y="111.1">R?</text>
<text x="164.2" y="112.9">220</text>
<text x="164.4" y="111.1">R?</text>
<text x="223.1" y="112.9">TR</text>
<text x="229.4" y="113.7" transform="rotate(-90 229.4 113.7)">VCC</text>
<text x="233.9" y="112.9">Q</text>
<text x="245.2" y="109.2">R?</text>
<text x="245.4" y="110.8">22</text>
<text x="33.3" y="117.9">GNDA</text>
<text x="39.6" y="117.9">GNDA</text>
<text x="45.9" y="117.9">GNDA</text>
<text x="69.1" y="115.6">PD0</text>
<text x="69.1" y="117.4">PD1</text>
<text x="69.1" y="119.2">PD2</text>
<text x="134.6" y="118.4">RV?</text>
<text x="163.1" y="117.9">LL4148</text>
<text x="164.4" y="116.3">D?</text>
<text x="174.4" y="116.1">BZ?</text>
<text x="174.5" y="117.7">Buzzer</text>
<text x="223.1" y="116.5">CV</text>
<text x="232.8" y="116.5">DIS</text>
<text x="242.8" y="115.7">R?</text>
<text x="243" y="117.4">15k</text>
<text x="251.8" y="116.6">C?</text>
<text x="251.9" y="118.3">1u</text>
<text x="69.1" y="121">PD3</text>
<text x="69.1" y="122.8">PD4</text>
<text x="69.1" y="124.6">PD5</text>
<text x="88.8" y="122.8">10k</text>
<text x="89" y="121">R?</text>
<text x="92.4" y="122.8">10k</text>
<text x="92.5" y="121">R?</text>
<text x="95.9" y="122.8">10k</text>
<text x="96.1" y="121">R?</text>
<text x="122.5" y="122">C?</text>
<text x="122.6" y="123.7">10u</text>
<text x="131.4" y="122">C?</text>
<text x="131.6" y="123.7">10u</text>
<text x="135.5" y="120.1">1k</text>
<text x="139.6" y="125.6">R?</text>
<text x="158.8" y="122.8">10k</text>
<text x="159" y="121">R?</text>
<text x="171.4" y="123.8">Q?</text>
<text x="171.6" y="125.5">BC848</text>
<text x="213.2" y="125.6">C?</text>
<text x="220.3" y="125.6">C?</text>
<text x="223.1" y="120.1">R</text>
<text x="229.4" y="121.1" transform="rotate(-90 229.4 121.1)">GND</text>
<text x="232.3" y="120.1">THR</text>
<text x="243.7" y="125.6">C?</text>
<text x="258.3" y="121.1">D?</text>
<text x="258.4" y="122.8">BAV99</text>
<text x="267.9" y="121.1">C?</text>
<text x="268" y="122.8">1u</text>
<text x="39.2" y="132">J?</text>
<text x="69.1" y="126.4">PD6</text>
<text x="69.1" y="128.2">PD7</text>
<text x="78.4" y="131.9">C?</text>
<text x="84.7" y="131.9">C?</text>
<text x="91" y="131.9">C?</text>
<text x="139.7" y="127.3">10k</text>
<text x="164.7" y="127.4">R?</text>
<text x="164.9" y="129.1">47k</text>
<text x="213.3" y="127.3">1u</text>
<text x="220.5" y="127.3">10n</text>
<text x="243.9" y="127.3">470</text>
<text x="39.6" y="133.6">ISP/LCD</text>
<text x="63.3" y="132.8" transform="rotate(-90 63.3 132.8)">GND</text>
<text x="65.1" y="132.8" transform="rotate(-90 65.1 132.8)">AGND</text>
<text x="78.6" y="133.5">10n</text>
<text x="84.9" y="133.5">10n</text>
<text x="91.2" y="133.5">10n</text>
<text x="119" y="134.1">GND</text>
<text x="128" y="134.1">GND</text>
<text x="136.6" y="134.1">GNDA</text>
<text x="162.1" y="134.9">GND</text>
<text x="168.4" y="134.9">GND</text>
<text x="209.7" y="134.1">GND</text>
<text x="216.9" y="134.1">GND</text>
<text x="227.7" y="134.1">GND</text>
<text x="240.3" y="134.1">GND</text>
<text x="255.5" y="134.1">GND</text>
<text x="264.5" y="134.1">GND</text>
<text x="31" y="141.2">GND</text>
<text x="61.6" y="142.1">GND</text>
<text x="65.6" y="142.1">GNDA</text>
<text x="75" y="139.4">GND</text>
<text x="81.3" y="139.4">GND</text>
<text x="87.6" y="139.4">GND</text>
<text x="129.2" y="166.8">120</text>
<text x="129.4" y="165">R?</text>
<text x="127.9" y="172.3">R?</text>
<text x="128" y="174">1k</text>
<text x="134.1" y="179.5">C?</text>
<text x="164" y="175.8">LCD</text>
<text x="164" y="174.2">J?</text>
<text x="119.7" y="182.9">TL432DBZ</text>
<text x="134.4" y="181.1">100n</text>
<text x="125.1" y="187">GND</text>
<text x="130.7" y="187">GND</text>
<text x="149.6" y="187">GND</text>
</g>
<g font-size="1.3">
<text x="20.7" y="30.6">SHUNT-</text>
<text x="40.4" y="30.6">a-</text>
<text x="96.1" y="30.6">ISEN</text>
<text x="196.7" y="34.2">+5V</text>
<text x="210.1" y="32.4">a+</text>
<text x="210.1" y="36">b+</text>
<text x="210.1" y="34.2">a-</text>
<text x="234.4" y="31.5">LOAD+</text>
<text x="210.1" y="37.8">b-</text>
<text x="20.7" y="42.3">SHUNT+</text>
<text x="75.4" y="42.3">ISEN</text>
<text x="96.1" y="42.3">ISET</text>
<text x="165.2" y="42.3">REG</text>
<text x="194.9" y="45.9">+12V</text>
<text x="214.6" y="45.9">-10V</text>
<text x="234.4" y="43.2">REG</text>
<text x="33.2" y="50.4">a+</text>
<text x="53" y="50.4">b+</text>
<text x="64.7" y="52.2">b-</text>
<text x="250.5" y="48.6">SHUNT+</text>
<text x="234.4" y="57.5">LOAD-</text>
<text x="250.5" y="57.5">SHUNT-</text>
<text x="27.8" y="84.5">+5V</text>
<text x="47.6" y="89.9">RESET 29</text>
<text x="74.5" y="89.9">BUZZ</text>
<text x="108.7" y="84.5">LOAD+</text>
<text x="123.9" y="89">UADC</text>
<text x="132" y="84.5">ISEN</text>
<text x="148.2" y="89">IADC</text>
<text x="167.9" y="84.5">KEY_UP</text>
<text x="199.4" y="84.5">+16..20V</text>
<text x="227.2" y="84.5">+12V</text>
<text x="237.1" y="84.5">+12V</text>
<text x="264.9" y="84.5">+5V</text>
<text x="74.5" y="93.5">PWMC</text>
<text x="74.5" y="95.3">MOSI</text>
<text x="167.9" y="91.7">KEY_OK</text>
<text x="74.5" y="98.8">SCK</text>
<text x="74.5" y="97.1">MISO</text>
<text x="167.9" y="98.8">KEY_DN</text>
<text x="23.3" y="104.2">UADC</text>
<text x="23.3" y="106">IADC</text>
<text x="199.4" y="108.7">+12V</text>
<text x="217.3" y="112.3">TH</text>
<text x="266.7" y="110.5">-10V</text>
<text x="108.7" y="114.1">PWMC</text>
<text x="142.8" y="118.6">ISET</text>
<text x="153.6" y="114.1">+5V</text>
<text x="238" y="119.5">TH</text>
<text x="97" y="125.8">KEY_OK</text>
<text x="97" y="124">KEY_UP</text>
<text x="153.6" y="124">BUZZ</text>
<text x="30.5" y="131.2">SCK</text>
<text x="30.5" y="129.4">+5V</text>
<text x="30.5" y="127.6">MISO</text>
<text x="97" y="127.6">KEY_DN</text>
<text x="30.5" y="134.8">RESET 5</text>
<text x="30.5" y="133">MOSI</text>
<text x="122.1" y="168">+5V</text>
<text x="132.9" y="168">LCD_LED+</text>
<text x="143.7" y="168">MISO</text>
<text x="143.7" y="166.2">MOSI</text>
<text x="152.7" y="166.2">LCD_CLK</text>
<text x="152.7" y="168">LCD_SDA</text>
<text x="143.7" y="171.6">SCK</text>
<text x="152.7" y="173.4">LCD_RST</text>
<text x="152.7" y="171.6">LCD_CSX</text>
<text x="152.7" y="169.8">LCD_GND</text>
<text x="132.9" y="176.1">LCD_V28</text>
<text x="152.7" y="175.2">LCD_LED+</text>
<text x="152.7" y="177">LCD_LED-</text>
<text x="152.7" y="182.4">LCD_V18</text>
<text x="152.7" y="180.6">LCD_V28</text>
</g>
<text font-size="1.3" fill="#008400" x="123.1" y="181.1">U?</text>
</svg>
